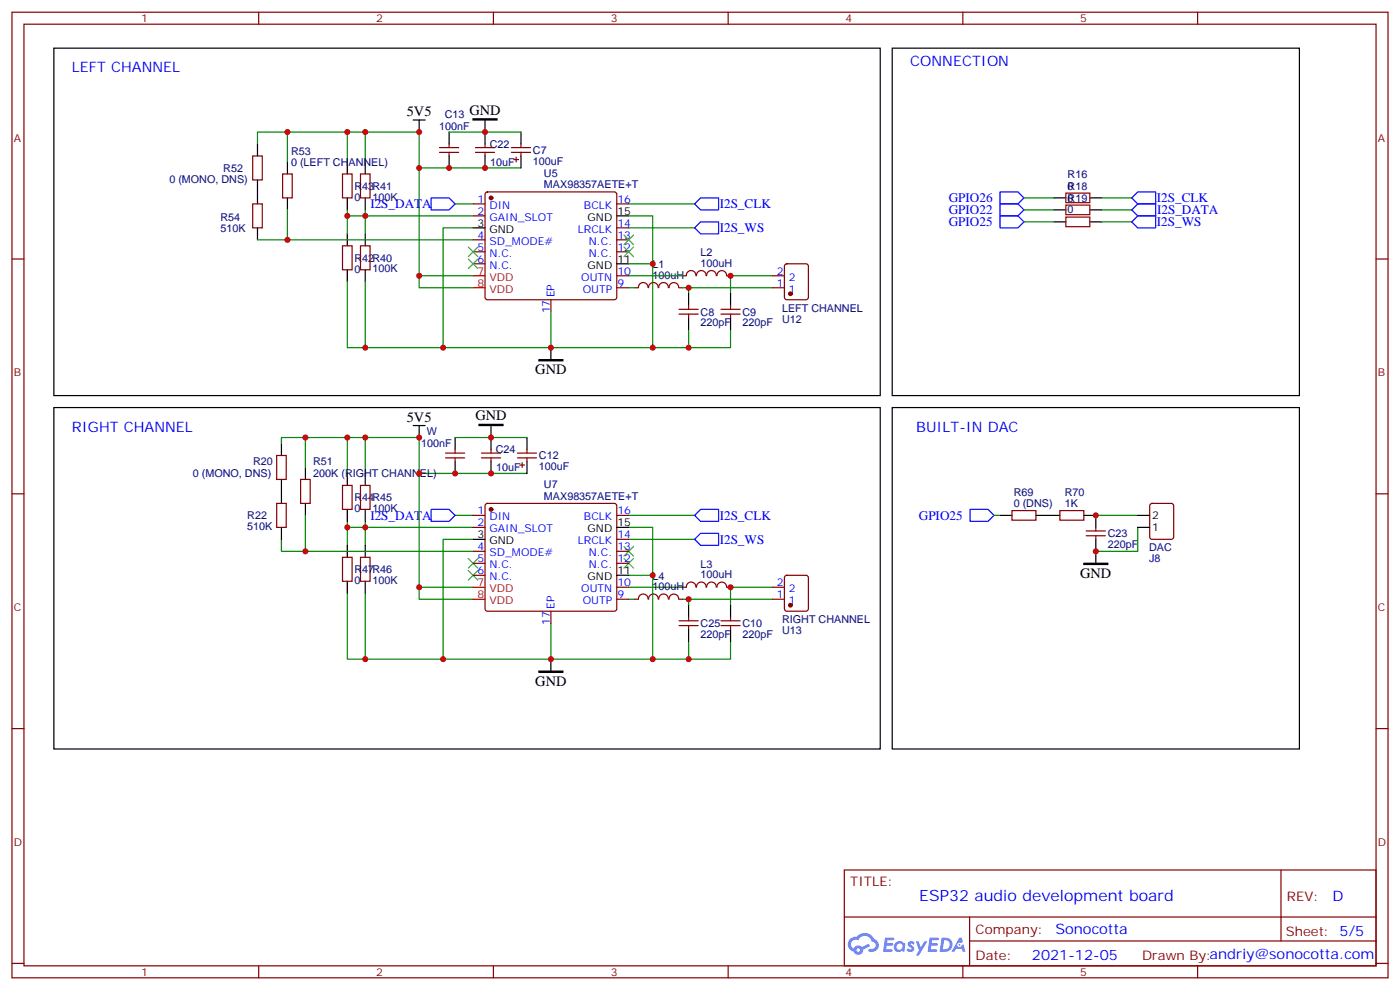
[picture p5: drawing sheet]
<svg xmlns="http://www.w3.org/2000/svg" width="412mm" height="292mm" viewBox="0 0 412 292" stroke-linecap="round" stroke-linejoin="round" font-family="sans-serif">
<g fill="none" stroke="#870000" stroke-width=".35">
<path d="M3.5 3.6h405.4v284.3h-405.4zM7.1 7.1h398.2v277.3h-398.2zM76.2 3.6v3.5M145.3 3.6v3.5M214.5 3.6v3.5M283.6 3.6v3.5M352.8 3.6v3.5M3.5 76.3h3.6M405.3 76.3h3.6M3.5 145.4h3.6M405.3 145.4h3.6M3.5 214.6h3.6"/>
<path d="M405.3 214.6h3.6M248.7 256.2h156.6v28.2h-156.6zM377.3 256.2v20.9M248.7 270h156.5M285.6 277.1h119.6M285.6 270v14.1M3.5 283.7h3.6M76.2 284.4v3.5M145.3 284.4v3.5M214.5 284.4v3.5M283.6 284.4v3.5M352.8 284.4v3.5"/>
<path d="M405.3 283.7h3.6"/>
</g>
<g fill="#5487ff">
<path d="M267.7 277.4a1.22 1.22 0 0 1 1.7 .2l-.4 .6a.47 .47 0 0 0-.3-.4 .47 .47 0 0 0-.5 .2l.1 .2a1.14 1.14 0 0 1 .8 1.8 1.14 1.14 0 0 1-1.9 0l-.2-.2 .5-.6 .7 .4a.29 .29 0 0 0 .3-.2 .29 .29 0 0 0-.2-.3 1.04 1.04 0 0 1-.6-1.7z"/>
<path d="M260.7 276.1h2.4l.3 .2-.2 .5-1.8 .1-.1 .8h1.5l.3 .4-.3 .3h-1.6l-.2 1.1 1.7 .1 .2 .3-.2 .3-2.6 .1z"/>
<path d="M273.8 276.1h2.4l.3 .2-.1 .5-1.8 .1-.2 .8h1.6l.3 .4-.4 .3h-1.6l-.1 1.1 1.7 .1 .2 .3-.2 .3-2.6 .1z"/>
<path d="M282.6 276.1h.7l.3 1.3-.6 .3a.69 .69 0 0 0-1 .3 .69 .69 0 0 0 .4 .9 .69 .69 0 0 0 .9-.6l.5-.2 .6 2.2h-.8l-.2-.9h-1.8l-.5 .9h-.8z"/>
<path d="M269.8 277.2h.8l.6 1.8 1.1-1.8h.9l-2.6 4.2h-.8l.9-1.6z"/>
<path d="M277.4 276.1l-.6 4.2h1.3a2.11 2.11 0 0 0 2.5-2.1 2.11 2.11 0 0 0-2.5-2.1zM278.1 276.8a1.39 1.39 0 0 1 1.7 1.5 1.39 1.39 0 0 1-1.8 1.2h-.3z"/>
<path d="M263.7 277.7a1.54 1.54 0 0 0-.1 2.2 1.54 1.54 0 0 0 2.2 .1l.6 .3 .3-2.3-.2-.3h-.4a1.49 1.49 0 0 0-2.4 0zM264 278.7a.94 .94 0 0 1 1.8 0 .94 .94 0 0 1-1.8 0z"/>
<path d="M250.4 276.5a2.18 2.18 0 0 0 1.1 3.7 1.44 1.44 0 0 0 1.6 .9 1.44 1.44 0 0 0 1.2-1.5l2-1-.5-.7-1.9 1a1.47 1.47 0 0 0-2.4 .4 1.39 1.39 0 0 1-.7-1.9 1.39 1.39 0 0 1 2-.5 2.12 2.12 0 0 1 2.2-1.3 2.12 2.12 0 0 1 1.9 1.7 1.14 1.14 0 0 1 1.1 1.4 1.14 1.14 0 0 1-1.7 .7 .43 .43 0 0 0-.5 .4 .43 .43 0 0 0 .4 .5 1.98 1.98 0 0 0 2.5-1.3 1.98 1.98 0 0 0-1.2-2.5 3.1 3.1 0 0 0-5.3-.7l-.9 .1zM252.3 279.8a.55 .55 0 0 1 1.1 0 .55 .55 0 0 1-1.1 0z"/>
<circle cx="282.6" cy="278.2" r=".26"/>
</g>
<g fill="none" stroke="#870000" stroke-width=".35">
<path d="M74.4 45.9h2.9v7.1h-2.9zM83.3 51.2h2.8v7.1h-2.8zM100.9 51.2h2.8v7.1h-2.8zM106.2 51.2h2.8v7.1h-2.8zM129.5 44.9h5.6M129.5 43.5h5.6M132.3 42.4v1.1M132.3 44.9v1M140.1 44.9h5.6M140.1 43.5h5.6M142.9 42.4v1.1M142.9 44.9v1"/>
<path d="M143.1 56.7l.5-.2h37.4l.5 .2 .2 .5v30.4l-.3 .5-.4 .2h-37.4l-.5-.3-.2-.4v-30.4zM150.6 44.9h5.7M150.6 43.5h5.7M151.3 47h1.5M152 46.3v1.4M153.5 42.4v1.1M153.5 44.9v1M314 56.9h7v2.8h-7zM74.4 60h2.9v7.1h-2.9zM100.9 72.4h2.8v7h-2.8zM106.2 72.4h2.8v7h-2.8zM139.3 60h3.6"/>
<path d="M139.3 63.6h3.6M139.3 70.6h3.6M139.3 74.2h3.6M139.3 77.7h3.6M181.7 60h3.5M181.7 70.6h3.5M181.7 74.2h3.5M181.7 67.1h3.5M231.3 77.9l.5-.2h5.6l.7 .4v9.5l-.4 .6-5.9 .1-.7-.5v-9.4zM314 60.4h7v2.8h-7zM314 63.9h7v2.8h-7zM162.3 88.3v3.5"/>
<path d="M181.7 84.7h3.5M181.7 81.2h3.5M187 84.7h1M188.1 84.7a1.41 1.41 0 0 1 1.4-1.5 1.41 1.41 0 0 1 1.4 1.5M191.1 84.7a1.41 1.41 0 0 1 1.4-1.5 1.41 1.41 0 0 1 1.4 1.5M194.1 84.7a1.41 1.41 0 0 1 1.4-1.5 1.41 1.41 0 0 1 1.4 1.5M197.1 84.7a1.41 1.41 0 0 1 1.4-1.5 1.41 1.41 0 0 1 1.4 1.5M200 84.7h1.1M200 92.5h5.7M200 91.1h5.7M201.1 81.2h1M202.2 81.2a1.41 1.41 0 0 1 1.4-1.5 1.41 1.41 0 0 1 1.4 1.5"/>
<path d="M202.8 90v1.1M202.8 92.5v1.1M205.2 81.2a1.41 1.41 0 0 1 1.4-1.5 1.41 1.41 0 0 1 1.4 1.5M208.2 81.2a1.41 1.41 0 0 1 1.4-1.5 1.41 1.41 0 0 1 1.4 1.5M211.2 81.2a1.41 1.41 0 0 1 1.4-1.5 1.41 1.41 0 0 1 1.4 1.5M212.4 92.5h5.6M212.4 91.1h5.6M214.1 81.2h1.1M215.2 90v1.1M215.2 92.5v1.1M227.5 84.7h3.6M227.5 81.2h3.6"/>
<path d="M81.5 134.1h2.8v7.1h-2.8zM131.2 134.8h5.7M131.2 133.4h5.7M134.1 132.4v1M134.1 134.8v1.1M141.8 134.8h5.7M141.8 133.4h5.7M144.6 132.4v1M144.6 134.8v1.1M152.4 134.8h5.6M152.4 133.4h5.6M153.1 136.9h1.4"/>
<path d="M153.8 136.2v1.5M155.2 132.4v1M155.2 134.8v1.1M81.5 148.2h2.8v7.1h-2.8zM88.5 141.2h2.9v7h-2.9zM100.9 142.9h2.8v7.1h-2.8zM106.2 142.9h2.8v7.1h-2.8zM139.3 151.8h3.6M139.3 155.3h3.6M143.1 148.4l.5-.2h37.4l.5 .2 .2 .5v30.4l-.3 .5-.4 .2h-37.4l-.5-.2-.2-.5v-30.4zM181.7 151.8h3.5M181.7 158.8h3.5"/>
<path d="M298.1 150.4h7.1v2.8h-7.1zM312.2 150.4h7.1v2.8h-7.1zM320 157.8h5.6M320 156.4h5.6M322.8 155.3v1.1M322.8 157.8v1M338.9 148.4l.5-.2h5.6l.7 .5v9.4l-.4 .7h-5.9l-.7-.4v-9.5zM100.9 164.1h2.8v7.1h-2.8zM106.2 164.1h2.8v7.1h-2.8zM139.3 162.3h3.6M139.3 165.9h3.6M139.3 169.4h3.6"/>
<path d="M162.3 180v3.5M181.7 172.9h3.5M181.7 176.5h3.5M181.7 162.3h3.5M181.7 165.9h3.5M187 176.5h1M188.1 176.4a1.41 1.41 0 0 1 1.4-1.5 1.41 1.41 0 0 1 1.4 1.5M191.1 176.4a1.41 1.41 0 0 1 1.4-1.5 1.41 1.41 0 0 1 1.4 1.5M194.1 176.4a1.41 1.41 0 0 1 1.4-1.5 1.41 1.41 0 0 1 1.4 1.5M197.1 176.4a1.41 1.41 0 0 1 1.4-1.5 1.41 1.41 0 0 1 1.4 1.5M200 176.5h1.1M205 172.9a1.41 1.41 0 0 0-1.4-1.5 1.41 1.41 0 0 0-1.4 1.5h-1.1"/>
<path d="M205.2 172.9a1.41 1.41 0 0 1 1.4-1.5 1.41 1.41 0 0 1 1.4 1.5M208.2 172.9a1.41 1.41 0 0 1 1.4-1.5 1.41 1.41 0 0 1 1.4 1.5M211.2 172.9a1.41 1.41 0 0 1 1.4-1.5 1.41 1.41 0 0 1 1.4 1.5M214.1 172.9h1.1M227.5 172.9h3.6M227.5 176.5h3.6M231.3 169.6l.5-.2h5.6l.7 .4v9.5l-.4 .6-5.9 .1-.7-.5v-9.4zM200 184.2h5.7M200 182.8h5.7M202.8 181.8v1M202.8 184.2v1.1M212.4 184.2h5.6"/>
<path d="M212.4 182.8h5.6M215.2 181.8v1M215.2 184.2v1.1"/>
</g>
<g fill="#870000" stroke="#870000" stroke-width=".35">
<circle cx="144.6" cy="58.3" r=".53"/>
<circle cx="144.6" cy="150" r=".53"/>
<circle cx="232.8" cy="86.5" r=".53"/>
<circle cx="232.8" cy="178.2" r=".53"/>
</g>
<g fill="none" stroke="#000" stroke-width=".35">
<path d="M15.9 14.2h243.4v102.3h-243.4zM262.8 14.2h120v102.3h-120zM121.7 35.3h3.5M123.5 35.3v3.6M132.3 38.9v3.5M142.9 35.3v7.1M153.5 38.9v3.5M75.8 42.4v3.5M75.8 53v7M84.7 47.7v3.5M84.7 58.3v3.5M102.3 47.7v3.5"/>
<path d="M102.3 58.3v3.5M107.6 47.7v3.5M107.6 58.3v3.5M132.3 45.9v3.6M142.9 45.9v3.6M153.5 45.9v3.6M310.4 58.3h3.6M321 58.3h3.6M75.8 67.1v3.5M102.3 68.9v3.5M102.3 79.4v3.6M107.6 68.9v3.5"/>
<path d="M107.6 79.4v3.6M139.3 67.1h3.6M181.7 77.7h3.5M181.7 63.6h3.5M310.4 61.8h3.6M310.4 65.3h3.6M321 61.8h3.6M321 65.3h3.6M202.8 86.5v3.5M202.8 93.6v3.5M215.2 86.5v3.5M215.2 93.6v3.5"/>
<path d="M162.3 102.4v3.5M15.9 120h243.4v100.6h-243.4zM82.9 130.6v3.5M90 137.7v3.5M102.3 139.4v3.5M107.6 139.4v3.5M121.7 125.3h3.5M123.5 125.3v3.5M134.1 128.8v3.6M134.1 135.9v3.5M144.6 125.3v7.1M144.6 135.9v3.5"/>
<path d="M155.2 128.8v3.6M155.2 135.9v3.5M262.8 120h120v100.6h-120zM82.9 141.2v7M82.9 155.3v3.5M90 148.2v3.6M102.3 150v3.5M107.6 150v3.5M139.3 158.8h3.6M181.7 155.3h3.5M294.6 151.8h3.5M305.2 151.8h7"/>
<path d="M319.3 151.8h3.5v3.5M322.8 158.8v7.1M335.1 155.3h3.6M335.1 151.8h3.6M102.3 160.6v3.5M102.3 171.2v3.5M107.6 160.6v3.5M107.6 171.2v3.5M181.7 169.4h3.5M202.8 178.2v3.6M215.2 178.2v3.6M162.3 194.1v3.5"/>
<path d="M202.8 185.3v3.5M215.2 185.3v3.5"/>
</g>
<path d="M139.3 81.2h3.6M139.3 84.7h3.6M139.3 172.9h3.6M139.3 176.5h3.6" fill="none" stroke="#f00" stroke-width=".35"/>
<g fill="none" stroke="#008700" stroke-width=".35">
<path d="M84.7 38.9v8.8M102.3 38.9h-26.5v3.5M107.6 38.9h15.9v45.8h15.8M132.3 38.9h21.2M102.3 47.7v-8.8h5.3v8.8M123.5 49.5h30M301.6 58.3h8.8M324.6 58.3h8.8M75.8 70.6h63.5M84.7 61.8v8.8M102.3 61.8v1.8M107.6 61.8v7.1"/>
<path d="M134.1 60h5.2M139.3 67.1h-8.8v35.3h31.8v-10.6M139.3 63.6h-37v5.3M185.2 77.7h7.1v24.7h-30M185.2 63.6h7.1v14.1M185.2 60h19.4M185.2 67.1h19.4M301.6 65.3h8.8M301.6 61.8h8.8M324.6 65.3h8.8M324.6 61.8h8.8M102.3 83v19.4h5.3"/>
<path d="M107.6 83v19.4h22.9M123.5 81.2h15.8M185.2 81.2h15.9M185.2 84.7h1.8M201.1 84.7h1.7v1.8M202.8 97.1v5.3h-10.5M202.8 84.7h24.7M215.2 97.1v5.3h-12.4M227.5 81.2h-12.3v5.3M90 128.8v8.9M102.3 139.4v-10.6h5.3v10.6M102.3 128.8h-19.4v1.8"/>
<path d="M107.6 128.8h15.9v47.7h15.8M123.5 139.4h31.7M134.1 128.8h21.1M82.9 158.8v3.5h56.4M90 151.8v10.5M102.3 153.5v1.8M107.6 153.5v7.1M134.1 151.8h5.2M139.3 155.3h-37v5.3M139.3 158.8h-8.8v35.3h31.8v-10.6M185.2 155.3h7.1v14.1M185.2 151.8h19.4"/>
<path d="M185.2 158.8h19.4M292.8 151.8h1.8M322.8 151.8h12.3M335.1 155.3v7h-12.3M102.3 174.7v19.4h5.3M107.6 174.7v19.4h22.9M123.5 172.9h15.8M185.2 169.4h7.1v24.7h-30M185.2 176.5h1.8M185.2 172.9h15.9M201.1 176.5h1.7v1.7M202.8 176.5h24.7"/>
<path d="M227.5 172.9h-12.3v5.3M202.8 188.8v5.3h-10.5M215.2 188.8v5.3h-12.4"/>
</g>
<g fill="none" stroke="#3c3" stroke-width=".35">
<path d="M137.9 76.3l2.9 2.8M137.9 72.7l2.9 2.9M140.8 76.3l-2.9 2.8M140.8 72.7l-2.9 2.9M183.8 69.2l2.8 2.8M183.8 72.7l2.8 2.9M186.6 69.2l-2.8 2.8M186.6 72.7l-2.8 2.9M137.9 164.5l2.9 2.8M137.9 168l2.9 2.8M140.8 164.5l-2.9 2.8M140.8 168l-2.9 2.8"/>
<path d="M183.8 164.5l2.8 2.8M183.8 160.9l2.8 2.9M186.6 164.5l-2.8 2.8M186.6 160.9l-2.8 2.9"/>
</g>
<g fill="none" stroke="#00f" stroke-width=".35">
<path d="M127 58.3h5.3l1.8 1.7-1.8 1.8h-5.3zM294.6 56.5h5.3l1.7 1.8-1.7 1.7h-5.3zM333.4 58.3l1.7-1.8h5.3v3.5h-5.3zM204.6 60l1.8-1.7h5.3v3.5h-5.3zM204.6 67.1l1.8-1.8h5.3v3.6h-5.3zM294.6 60h5.3l1.7 1.8-1.7 1.8h-5.3zM294.6 63.6h5.3l1.7 1.7-1.7 1.8h-5.3zM333.4 61.8l1.7-1.8h5.3v3.6h-5.3zM333.4 65.3l1.7-1.7h5.3v3.5h-5.3zM127 150h5.3l1.8 1.8-1.8 1.7h-5.3zM204.6 158.8l1.8-1.7h5.3v3.5h-5.3zM204.6 151.8l1.8-1.8h5.3v3.5h-5.3z"/>
<path d="M285.8 150h5.2l1.8 1.8-1.8 1.7h-5.2z"/>
</g>
<path d="M139.3 35h7.1v.3h-7.1zM158.7 105.9h7.1v.4h-7.1zM141.1 125h7.1v.3h-7.1zM319.3 165.9h7v.3h-7zM158.7 197.6h7.1v.4h-7.1z" fill="#000" stroke="#000" stroke-width=".35"/>
<g fill="#c00">
<circle cx="123.5" cy="81.2" r=".88"/>
<circle cx="162.3" cy="102.4" r=".88"/>
<circle cx="192.3" cy="77.7" r=".88"/>
<circle cx="107.6" cy="63.6" r=".88"/>
<circle cx="130.5" cy="102.4" r=".88"/>
<circle cx="107.6" cy="102.4" r=".88"/>
<circle cx="102.3" cy="63.6" r=".88"/>
<circle cx="192.3" cy="102.4" r=".88"/>
<circle cx="202.8" cy="102.4" r=".88"/>
<circle cx="202.8" cy="84.7" r=".88"/>
<circle cx="215.2" cy="81.2" r=".88"/>
<circle cx="215.2" cy="172.9" r=".88"/>
<circle cx="202.8" cy="194.1" r=".88"/>
<circle cx="192.3" cy="194.1" r=".88"/>
<circle cx="102.3" cy="155.3" r=".88"/>
<circle cx="107.6" cy="194.1" r=".88"/>
<circle cx="130.5" cy="194.1" r=".88"/>
<circle cx="107.6" cy="155.3" r=".88"/>
<circle cx="192.3" cy="169.4" r=".88"/>
<circle cx="162.3" cy="194.1" r=".88"/>
<circle cx="123.5" cy="172.9" r=".88"/>
<circle cx="123.5" cy="139.4" r=".88"/>
<circle cx="134.1" cy="139.4" r=".88"/>
<circle cx="144.6" cy="128.8" r=".88"/>
<circle cx="123.5" cy="49.5" r=".88"/>
<circle cx="132.3" cy="49.5" r=".88"/>
<circle cx="202.8" cy="176.5" r=".88"/>
<circle cx="107.6" cy="128.8" r=".88"/>
<circle cx="107.6" cy="38.9" r=".88"/>
<circle cx="102.3" cy="128.8" r=".88"/>
<circle cx="90" cy="128.8" r=".88"/>
<circle cx="90" cy="162.3" r=".88"/>
<circle cx="144.6" cy="139.4" r=".88"/>
<circle cx="123.5" cy="128.8" r=".88"/>
<circle cx="123.5" cy="38.9" r=".88"/>
<circle cx="142.9" cy="38.9" r=".88"/>
<circle cx="142.9" cy="49.5" r=".88"/>
<circle cx="84.7" cy="70.6" r=".88"/>
<circle cx="102.3" cy="38.9" r=".88"/>
<circle cx="84.7" cy="38.9" r=".88"/>
<circle cx="322.8" cy="162.3" r=".88"/>
<circle cx="322.8" cy="151.8" r=".88"/>
</g>
<text font-size="4.6" fill="#00f" x="270.8" y="265.2">ESP32 audio development board</text>
<g font-size="4.2" fill="#00f">
<text x="21.2" y="21.2">LEFT CHANNEL</text>
<text x="268.1" y="19.5">CONNECTION</text>
<text x="21.2" y="127.1">RIGHT CHANNEL</text>
<text x="269.9" y="127.1">BUILT-IN DAC</text>
<text x="392.5" y="265.4">D</text>
<text x="310.9" y="275">Sonocotta</text>
<text x="304" y="282.8">2021-12-05</text>
</g>
<g font-size="4.2">
<text x="119.8" y="34.2">5V5</text>
<text x="138.3" y="33.8">GND</text>
<text x="157.7" y="110.2">GND</text>
<text x="119.8" y="124.1">5V5</text>
<text x="140.1" y="123.8">GND</text>
<text x="318.2" y="170.2">GND</text>
<text x="157.7" y="202.1">GND</text>
</g>
<g font-size="3.9" fill="#00f">
<text x="279.5" y="59.5">GPIO26</text>
<text x="340.8" y="59.6">I2S_CLK</text>
<text x="109.1" y="61.3">I2S_DATA</text>
<text x="212" y="61.3">I2S_CLK</text>
<text x="279.5" y="63">GPIO22</text>
<text x="340.8" y="63.1">I2S_DATA</text>
<text x="212" y="68.4">I2S_WS</text>
<text x="279.5" y="66.6">GPIO25</text>
<text x="340.8" y="66.6">I2S_WS</text>
<text x="109.1" y="153">I2S_DATA</text>
<text x="212" y="153.1">I2S_CLK</text>
<text x="270.7" y="153">GPIO25</text>
<text x="212" y="160.1">I2S_WS</text>
</g>
<g font-size="3.9" fill="#800">
<text x="250.5" y="260.8">TITLE:</text>
<text x="379.1" y="265.4">REV:</text>
<text x="287.4" y="275">Company:</text>
<text x="378.7" y="275.6">Sheet: 5/5</text>
<text x="287.4" y="282.6">Date:</text>
<text x="336.4" y="282.7">Drawn By:andriy@sonocotta.com</text>
</g>
<g font-size="3.2" fill="#800">
<text x="41.6" y="6.6">1</text>
<text x="110.8" y="6.6">2</text>
<text x="179.9" y="6.6">3</text>
<text x="249.1" y="6.6">4</text>
<text x="318.2" y="6.6">5</text>
<text x="4.1" y="41.7">A</text>
<text x="405.9" y="41.7">A</text>
<text x="4.1" y="110.8">B</text>
<text x="405.9" y="110.8">B</text>
<text x="4.1" y="180">C</text>
<text x="405.9" y="180">C</text>
<text x="4.1" y="249.1">D</text>
<text x="405.9" y="249.1">D</text>
<text x="41.6" y="287.4">1</text>
<text x="110.8" y="287.4">2</text>
<text x="179.9" y="287.4">3</text>
<text x="249.1" y="287.4">4</text>
<text x="318.2" y="287.4">5</text>
</g>
<g font-size="3.2" fill="#000080">
<text x="131" y="34.7">C13</text>
<text x="129.4" y="38.3">100nF</text>
<text x="85.7" y="45.6">R53</text>
<text x="144.3" y="43.6">C22</text>
<text x="157" y="45.3">C7</text>
<text x="49.9" y="54">0 (MONO, DNS)</text>
<text x="65.8" y="50.6">R52</text>
<text x="85.7" y="48.9">0 (LEFT CHANNEL)</text>
<text x="144.4" y="48.8">10uF</text>
<text x="157" y="48.5">100uF</text>
<text x="160.2" y="52">U5</text>
<text x="314.5" y="52.6">R16</text>
<text x="104.4" y="59.2">0</text>
<text x="104.4" y="55.9">R43R41</text>
<text x="109.7" y="59.1">100K</text>
<text x="160.2" y="55.4">MAX98357AETE+T</text>
<text x="314.5" y="55.8">0</text>
<text x="314.5" y="59.3">0</text>
<text x="314.5" y="56.1">R18</text>
<text x="314.5" y="59.6">R19</text>
<text x="64.9" y="65">R54</text>
<text x="314.5" y="62.9">0</text>
<text x="64.9" y="68.3">510K</text>
<text x="104.4" y="77.1">R42R40</text>
<text x="206.3" y="75.4">L2</text>
<text x="104.4" y="80.4">0</text>
<text x="109.7" y="80.2">100K</text>
<text x="192.2" y="82.1">100uH</text>
<text x="192.2" y="78.9">L1</text>
<text x="206.3" y="78.6">100uH</text>
<text x="206.4" y="92.9">C8</text>
<text x="218.7" y="92.9">C9</text>
<text x="230.4" y="91.8">LEFT CHANNEL</text>
<text x="230.4" y="95">U12</text>
<text x="206.4" y="96.1">220pF</text>
<text x="218.7" y="96.1">220pF</text>
<text x="124.1" y="131.7">100nF</text>
<text x="125.7" y="128.2">W</text>
<text x="74.6" y="137.1">R20</text>
<text x="92.2" y="137.1">R51</text>
<text x="146.1" y="133.5">C24</text>
<text x="158.7" y="135.3">C12</text>
<text x="56.8" y="140.6">0 (MONO, DNS)</text>
<text x="92.3" y="140.6">200K (RIGHT CHANNEL)</text>
<text x="146.2" y="138.8">10uF</text>
<text x="158.7" y="138.5">100uF</text>
<text x="160.2" y="143.7">U7</text>
<text x="104.4" y="147.7">R44R45</text>
<text x="160.2" y="147.1">MAX98357AETE+T</text>
<text x="298.6" y="149.3">0 (DNS)</text>
<text x="298.6" y="146">R69</text>
<text x="313.6" y="149.3">1K</text>
<text x="313.6" y="146">R70</text>
<text x="72.8" y="152.9">R22</text>
<text x="104.4" y="150.9">0</text>
<text x="109.7" y="150.8">100K</text>
<text x="72.8" y="156.2">510K</text>
<text x="326.3" y="161.4">220pF</text>
<text x="326.3" y="158.2">C23</text>
<text x="206.3" y="167.1">L3</text>
<text x="338.5" y="162.3">DAC</text>
<text x="338.5" y="165.5">J8</text>
<text x="104.4" y="172.1">0</text>
<text x="104.4" y="168.8">R47R46</text>
<text x="109.7" y="172">100K</text>
<text x="192.2" y="173.9">100uH</text>
<text x="192.2" y="170.7">L4</text>
<text x="206.3" y="170.3">100uH</text>
<text x="206.4" y="184.6">C25</text>
<text x="218.7" y="184.6">C10</text>
<text x="230.4" y="183.5">RIGHT CHANNEL</text>
<text x="206.4" y="187.8">220pF</text>
<text x="218.7" y="187.8">220pF</text>
<text x="230.4" y="186.8">U13</text>
</g>
<g font-size="3.2" fill="#00f">
<text x="140.7" y="59.7">1</text>
<text x="181.9" y="59.7">16</text>
<text x="140.7" y="63.2">2</text>
<text x="144.2" y="61.5">DIN</text>
<text x="144.2" y="65">GAIN_SLOT</text>
<text x="172" y="61.5">BCLK</text>
<text x="140.7" y="70.3">4</text>
<text x="170.2" y="68.5">LRCLK</text>
<text x="181.9" y="70.3">13</text>
<text x="181.9" y="66.7">14</text>
<text x="140.7" y="73.8">5</text>
<text x="140.7" y="77.3">6</text>
<text x="144.2" y="72">SD_MODE#</text>
<text x="144.2" y="75.6">N.C.</text>
<text x="173.5" y="75.6">N.C.</text>
<text x="173.5" y="72">N.C.</text>
<text x="181.9" y="73.8">12</text>
<text x="144.2" y="79.1">N.C.</text>
<text x="171.2" y="82.6">OUTN</text>
<text x="181.9" y="80.9">10</text>
<text x="228.9" y="80.9">2</text>
<text x="232.4" y="82.6">2</text>
<text x="163.3" y="87.6" transform="rotate(-90 163.3 87.6)">EP</text>
<text x="171.7" y="86.1">OUTP</text>
<text x="181.9" y="84.4">9</text>
<text x="228.9" y="84.4">1</text>
<text x="232.4" y="86.1">1</text>
<text x="161.9" y="92.3" transform="rotate(-90 161.9 92.3)">17</text>
<text x="140.7" y="151.4">1</text>
<text x="140.7" y="154.9">2</text>
<text x="144.2" y="153.2">DIN</text>
<text x="172" y="153.2">BCLK</text>
<text x="181.9" y="151.4">16</text>
<text x="140.7" y="162">4</text>
<text x="144.2" y="156.7">GAIN_SLOT</text>
<text x="170.2" y="160.2">LRCLK</text>
<text x="181.9" y="162">13</text>
<text x="181.9" y="158.5">14</text>
<text x="140.7" y="165.5">5</text>
<text x="144.2" y="163.8">SD_MODE#</text>
<text x="144.2" y="167.3">N.C.</text>
<text x="173.5" y="167.3">N.C.</text>
<text x="173.5" y="163.8">N.C.</text>
<text x="181.9" y="165.5">12</text>
<text x="140.7" y="169.1">6</text>
<text x="144.2" y="170.8">N.C.</text>
<text x="181.9" y="172.6">10</text>
<text x="228.9" y="172.6">2</text>
<text x="163.3" y="179.3" transform="rotate(-90 163.3 179.3)">EP</text>
<text x="171.2" y="174.3">OUTN</text>
<text x="171.7" y="177.9">OUTP</text>
<text x="181.9" y="176.1">9</text>
<text x="228.9" y="176.1">1</text>
<text x="232.4" y="177.9">1</text>
<text x="232.4" y="174.3">2</text>
<text x="161.9" y="184" transform="rotate(-90 161.9 184)">17</text>
</g>
<g font-size="3.2">
<text x="173.1" y="65">GND</text>
<text x="181.9" y="63.2">15</text>
<text x="140.7" y="66.7">3</text>
<text x="144.2" y="68.5">GND</text>
<text x="181.9" y="77.3">11</text>
<text x="173.1" y="79.1">GND</text>
<text x="181.9" y="154.9">15</text>
<text x="339.4" y="152.8">2</text>
<text x="140.7" y="158.5">3</text>
<text x="144.2" y="160.2">GND</text>
<text x="173.1" y="156.7">GND</text>
<text x="339.4" y="156.4">1</text>
<text x="173.1" y="170.8">GND</text>
<text x="181.9" y="169.1">11</text>
</g>
<g font-size="3.2" fill="#f00">
<text x="140.7" y="80.9">7</text>
<text x="144.2" y="82.6">VDD</text>
<text x="140.7" y="84.4">8</text>
<text x="144.2" y="86.1">VDD</text>
<text x="140.7" y="172.6">7</text>
<text x="140.7" y="176.1">8</text>
<text x="144.2" y="174.3">VDD</text>
<text x="144.2" y="177.9">VDD</text>
</g>
</svg>
